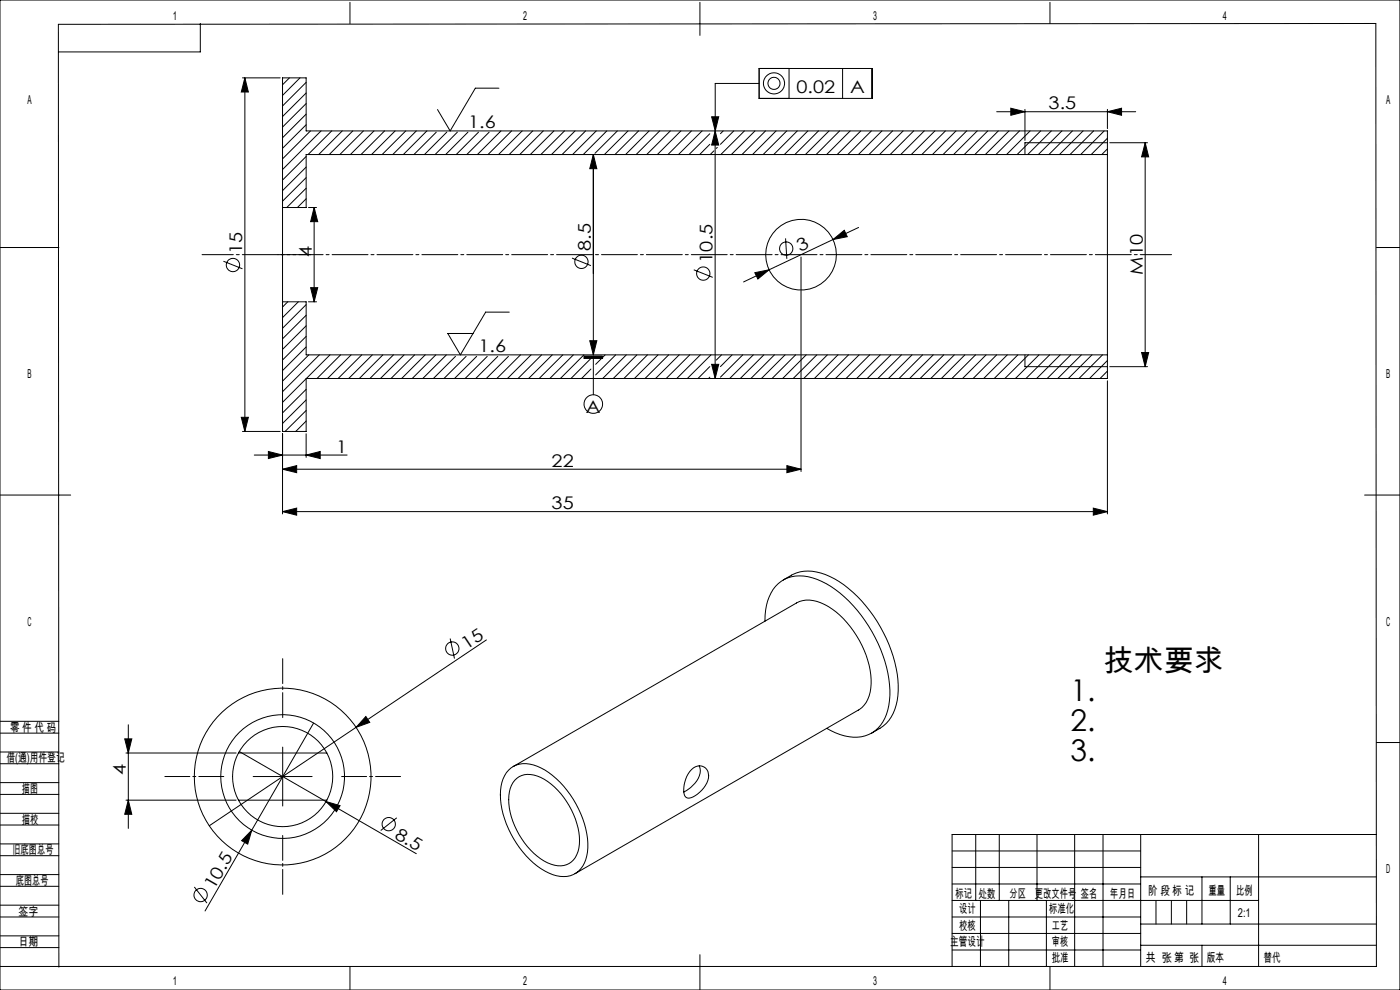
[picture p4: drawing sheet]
<svg xmlns="http://www.w3.org/2000/svg" width="594mm" height="420mm" viewBox="0 0 594 420" stroke-linecap="round" stroke-linejoin="round" font-family="sans-serif">
<g fill="none" stroke="#000" stroke-width=".42">
<path d="M0 0h594v420h-594zM85 10v12h-60M148.5 1v9M297 1v14M445.5 1v9M102.9 33h16M103.9 33l1.5 6h-3zM103.9 33v150M122.8 33l-2.9 3M127.3 33l-7.4 7.5M129.9 34.9l-10 10.1M129.9 39.5l-10 9.9"/>
<path d="M211.7 37.4h-10l-10.7 18.1-5.4-9M322.1 35.4h-18.6l-.1 125.2M322.1 29.1h48v12.7h-48zM334.8 29.1v12.7M357.5 29.1v12.7M129.9 43.9l-10 10M129.9 48.4l-10 10M129.9 52.9l-10 10M131.7 55.5l-11.8 11.9M136.2 55.5l-16.3 16.4M140.7 55.5l-10 10.1M145.2 55.5l-10 10.1"/>
<path d="M149.7 55.5l-10 10.1M154.2 55.5l-10 10.1M158.7 55.5l-10 10.1M163.2 55.5l-10 10.1M167.6 55.5l-9.9 10.1M172.2 55.5l-10.1 10.1M176.6 55.5l-9.9 10.1M181.1 55.5l-10 10.1M185.1 56.1l-9.5 9.5M189.5 56.1l-9.4 9.5M194.1 56.1l-9.5 9.5M198.5 56.1l-9.4 9.5"/>
<path d="M203 56.1l-9.4 9.5M207.5 56.1l-9.5 9.5M212 56.1l-9.4 9.5M212.5 55.5l-.4 .5M217.1 55.5l-10.1 10.1M221.5 55.5l-10 10.1M226 55.5l-10 10.1M230.5 55.5l-10 10.1M235 55.5l-10 10.1M239.5 55.5l-10 10.1M244 55.5l-10 10.1M248.5 55.5l-10 10.1"/>
<path d="M253 55.5l-10 10.1M257.5 55.5l-10 10.1M261.9 55.5l-9.5 9.5M266.5 55.5l-10.1 10.1M270.9 55.5l-10 10.1M275.4 55.5l-10 10.1M279.9 55.5l-10 10.1M284.4 55.5l-10 10.1M288.9 55.5l-10 10.1M293.4 55.5l-10 10.1M297.9 55.5l-10 10.1M301.2 56.7l-8.9 8.9"/>
<path d="M301.9 49.5h3l-1.4 6zM303.4 55.5l1.5 6h-3zM306.8 55.5l-1.1 1.2M311.3 55.5l-5.6 5.7M315.8 55.5l-10 10.1M320.3 55.5l-10 10.1M324.8 55.5l-10 10.1M329.3 55.5l-10 10.1M333.8 55.5l-10 10.1M338.3 55.5l-10 10.1M342.8 55.5l-10 10.1M347.3 55.5l-10 10.1"/>
<path d="M351.8 55.5l-10.1 10.1M356.2 55.5l-9.9 10.1M360.7 55.5l-10 10.1M365.2 55.5l-10 10.1M369.7 55.5l-10 10.1M374.2 55.5l-10 10.1M378.7 55.5l-10 10.1M383.2 55.5l-10 10.1M387.7 55.5l-10 10.1M392.1 55.5l-9.9 10.1M396.7 55.5l-10.1 10.1M401.1 55.5l-10 10.1"/>
<path d="M405.6 55.5l-10 10.1M410.1 55.5l-10 10.1M414.6 55.5l-10 10.1M419.1 55.5l-10 10.1M422.9 47.4h59M423.6 55.5l-10 10.1M428.1 55.5l-10 10.1M428.9 45.9l6 1.5-6 1.5zM432.6 55.5l-10 10.1M434.9 46.4v13.2M437.1 55.5l-10 10.1M441.5 55.5l-9.9 10.1"/>
<path d="M446.1 55.5l-10.1 10.1M450.5 55.5l-10 10.1M455 55.5l-10 10.1M459.5 55.5l-10 10.1M464 55.5l-10 10.1M468.5 55.5l-10 10.1M469.9 47.4l6-1.5v3zM469.9 58.6l-6.9 7M469.9 46.4v8.2M129.9 66.4l-10 10M129.9 70.9l-10 10M129.9 75.4l-10 10"/>
<path d="M129.9 79.9l-8.2 8.1M251.7 65.6l1.5 6h-3zM251.7 65.6v84.9M301.2 61.2l-4.3 4.4M302.9 64l-1.6 1.6M304.3 62.5l-.4 .5M469.9 63.2l-2.4 2.4M469.9 65.6v84.9M469.9 60.6h-35v5M469.9 65.6v-10.1h-340v-22.5h-10v55M469.9 65.6h-340v22.4h-10M470.9 60.6h16"/>
<path d="M485.9 60.6v95M485.9 60.6l1.5 6h-3zM119.9 88v40M129.9 84.3l-3.7 3.7M130.9 88h3.4M133.3 88l1.5 6h-3zM133.3 88v40M364.3 96.5l-38 18M0 105h25M94.8 110.8l8.1 3.2M242.7 109.5l8 3.2M294.4 114.5l8 3.2"/>
<path d="M320.3 115.7l6-1.2-4.7 3.9zM326.3 114.5l-10.8 5.1M333.3 101.1l.5 8.7M339.9 109v91M353.4 101.6l4.8-3.9 1.3 2.7zM584 105h10M119.9 128v55h10v-22.4h340v-10.1M119.9 128h10v22.5h340M122.1 128l-2.2 2.3M126.6 128l-6.7 6.7M129.9 129.2l-10 10.1M129.9 133.8l-10 9.9"/>
<path d="M129.9 138.2l-10 10M130.9 128h3.4M131.8 122h3l-1.5 6zM216.1 132.4h-10l-10.8 18.1-5.3-9h10.7M129.9 142.7l-10 10M129.9 147.2l-10 10M131 150.5l-11.1 11.2M135.5 150.5l-15.6 15.7M140 150.5l-10 10.1M144.5 150.5l-10 10.1M149 150.5l-10 10.1M153.5 150.5l-10 10.1"/>
<path d="M158 150.5l-10 10.1M162.5 150.5l-10 10.1M166.9 150.5l-9.9 10.1M171.4 150.5l-10 10.1M175.9 150.5l-10 10.1M180.4 150.5l-10 10.1M184.9 150.5l-10 10.1M189.4 150.6l-10 10M193.3 151.2l-9.4 9.4M197.8 151.2l-9.4 9.4M202.2 151.2l-9.3 9.4M206.7 151.2l-9.4 9.4"/>
<path d="M211.2 151.2l-9.3 9.4M215.7 151.2l-9.4 9.4M220.8 150.5l-10 10.1M225.3 150.5l-10 10.1M229.8 150.5l-10 10.1M234.3 150.5l-10 10.1M238.8 150.5l-10 10.1M243.3 150.5l-10 10.1M247.8 150.5l-10 10.1M247.8 151h7.9v1.1h-7.9zM250.2 144.6h3l-1.5 5.9zM250.7 152.1l-8.4 8.5"/>
<path d="M250.7 156.6l-3.9 4M251.7 152.1v15.4M251.8 151l-.6 .6M256.8 150.5l-4.1 4.1M261.2 150.5l-8.5 8.5M265.7 150.5l-10 10.1M270.2 150.5l-10 10.1M274.7 150.5l-10 10.1M279.2 150.5l-10 10.1M283.7 150.5l-10 10.1M288.2 150.5l-10 10.1M292.7 150.5l-10 10.1"/>
<path d="M297.1 150.5l-9.9 10.1M301.2 155.5l-5 5.1M301.7 150.5l-10.1 10.1M301.9 154.6h3l-1.5 6zM306.1 150.5l-2.2 2.3M310.6 150.5l-4.9 5M315.1 150.5l-9.4 9.5M319.6 150.5l-10 10.1M324.1 150.5l-10 10.1M328.6 150.5l-10 10.1M333.1 150.5l-10 10.1M337.6 150.5l-10 10.1"/>
<path d="M342.1 150.5l-10 10.1M346.6 150.5l-10 10.1M351 150.5l-10 10.1M355.5 150.5l-10 10.1M360 150.5l-10 10.1M364.5 150.5l-10 10.1M369 150.5l-10 10.1M373.5 150.5l-10 10.1M378 150.5l-10 10.1M382.5 150.5l-10 10.1M387 150.5l-10 10.1M391.4 150.5l-9.9 10.1"/>
<path d="M396 150.5l-10.1 10.1M400.4 150.5l-10 10.1M404.9 150.5l-10 10.1M409.4 150.5l-10 10.1M413.9 150.5l-10 10.1M418.4 150.5l-10 10.1M422.9 150.5l-10 10.1M427.4 150.5l-10 10.1M431.9 150.5l-10 10.1M434.9 150.5v5.1h35M436.4 150.5l-10 10.1M440.8 150.5l-10 10.1"/>
<path d="M445.3 150.5l-10 10.1M449.8 150.5l-10 10.1M454.3 150.5l-10 10.1M458.8 150.5l-10 10.1M463.3 150.5l-10 10.1M467.8 150.5l-10 10.1M469.9 152.9l-7.6 7.7M469.9 157.4l-3.1 3.2M470.9 155.6h16M484.4 149.6h3l-1.5 6zM102.4 177h3l-1.5 6zM129.9 160.7l-10 10"/>
<path d="M129.9 165.2l-10 10M129.9 169.7l-10 10M129.9 174.1l-8.9 8.9M129.9 178.6l-4.4 4.4M301.2 160l-.6 .6M469.9 161.6v56.4M102.9 183h16M107.9 193.1h39.4M113.9 191.5l6 1.6-6 1.4zM119.9 184v34M119.9 199.1l6-1.6v3zM119.9 199.1h220"/>
<path d="M129.9 193.1l6-1.6v3zM129.9 184v10M333.9 197.5l6 1.6-6 1.4zM0 210h30M119.9 217l6-1.4v3zM119.9 217h350M463.9 215.6l6 1.4-6 1.6zM579 210h15M332.3 246a17.6 17.6 0 0 1 19.8-1.4 54.9 54.9 0 0 1 25.1 28.8 40.1 40.1 0 0 1 2.5 27.6 16.7 16.7 0 0 1-9.9 10M191 270.9l1.8 8.5M206.4 271.5l-55.3 37.1M324.6 263.5a20.8 20.8 0 0 1 5.6-15.9 15.5 15.5 0 0 1 16.5-1.8 51.3 51.3 0 0 1 24.6 24.7 47.5 47.5 0 0 1 5.8 28.7 14.9 14.9 0 0 1-11.7 13.4 22.3 22.3 0 0 1-14.6-3.6"/>
<path d="M0 319h25M0 311h25M0 306h25M52.9 313.5h3l-1.5 6zM53.4 319.5h46.8M54.4 307.5v44M101.2 319.5h37.5M101.5 318.8l75.1 43.4M119.9 317v25M133.1 306.7l-46.1 79.8M151.1 308.6l-62.3 41.7M155.2 304l1.7 2.5-5.8 2.1z"/>
<path d="M584 315h10M0 324h25M0 337h25M0 332h25M53.4 339.5h46.8M54.4 339.5l1.5 6h-3zM101.2 339.5h37.5M107.4 329.4h25M215.8 326.8a10.5 10.5 0 0 1 12.2-1.7 38.8 38.8 0 0 1 20 24.4 22.6 22.6 0 0 1-.7 17.9 10 10 0 0 1-12.8 3.7 37.7 37.7 0 0 1-20.4-23.7 24.1 24.1 0 0 1 0-18.3zM217.7 325.2l120.2-69.4a11.9 11.9 0 0 1 11.9 .7 40.5 40.5 0 0 1 19.8 33.7 12.7 12.7 0 0 1-5.4 11.1l-120.2 69.3M218.4 331.1a8.7 8.7 0 0 1 11-1.3 32.4 32.4 0 0 1 16.4 28.5 8.6 8.6 0 0 1-9.2 9 23.2 23.2 0 0 1-15.3-11.5 27.2 27.2 0 0 1-4.8-21.2zM293.5 326.4a4.2 4.2 0 0 1 5.6-.8 4.2 4.2 0 0 1 1.2 5.5 11.9 11.9 0 0 1-8.4 7.5 2.85 2.85 0 0 1-1.8-3.5 13 13 0 0 1 3.4-8.7z"/>
<path d="M296.7 324.9a6.7 6.7 0 0 1-1.9 7.4l-1.7 1.7-3 2M0 350h25M0 345h25M0 358h25M106.8 352.2l-1.7 5.9-2.6-1.5zM138.3 340.1l6 1.7-1.5 2.6zM168.3 346.9l-6.8 5.4M414 354v28M424 354v28M440 354v28M456 354v56M468 354v56"/>
<path d="M484 354v56M534 354v56M584 354h-180v56M0 363h25M0 376h25M0 371h25M82.4 376.3l5.4 6.8M404 361h80M404 368h80M404 375h80M484 372h100M510 372v20"/>
<path d="M522 372v20M0 389h25M0 384h25M0 397h25M404 389h80M404 382h130M404 396h80M416 382v28M428 382v28M444 382v28M484 392h100M490.5 382v10"/>
<path d="M497 382v10M503.5 382v10M0 402h25M0 410h584l-.3-400-558.9 .3 .2 400M148.5 410v10M297 405v15M404 403h80M445.5 410v10M484 401h100M510 401v9"/>
<circle cx="328.4" cy="35.4" r="2.56"/>
<circle cx="328.4" cy="35.4" r="4.5"/>
<circle cx="98.8" cy="112.4" r="2.82"/>
<circle cx="246.7" cy="111.1" r="2.82"/>
<circle cx="298.4" cy="116.1" r="2.82"/>
<circle cx="333.6" cy="105.5" r="2.81"/>
<circle cx="339.9" cy="108" r="15"/>
<circle cx="251.7" cy="171.4" r="3.9"/>
<circle cx="191.9" cy="275.1" r="2.83"/>
<circle cx="119.9" cy="329.4" r="26.2"/>
<circle cx="119.9" cy="329.4" r="21.3"/>
<circle cx="119.9" cy="329.5" r="37.5"/>
<circle cx="164.9" cy="349.7" r="2.83"/>
<circle cx="85.1" cy="379.7" r="2.82"/>
</g>
<path d="M119.9 304.4v-25M94.9 329.4h-25M144.9 329.4h25M119.9 354.4v25" fill="none" stroke="#000" stroke-width=".42" stroke-dasharray="15.2 1.3 1.3 1.3" stroke-dashoffset="4.6"/>
<path d="M85.7 108h411.4" fill="none" stroke="#000" stroke-width=".42" stroke-dasharray="15.2 1.3 1.3 1.3" stroke-dashoffset="2"/>
<path d="M131.9 108h-14" fill="none" stroke="#000" stroke-width=".42" stroke-dasharray="15.2 1.3 1.3 1.3" stroke-dashoffset="10.1"/>
<g fill="#000">
<path d="M155.2 304l1.7 2.5-5.8 2.1zM106.8 352.2l-1.7 5.9-2.6-1.5zM138.3 340.1l6 1.7-1.5 2.6z"/>
<path d="M103.9 33l1.5 6h-3zM102.4 177h3l-1.5 6z"/>
<path d="M301.9 49.5h3l-1.4 6zM247.8 151h7.9v1.1h-7.9z"/>
<path d="M428.9 45.9l6 1.5-6 1.5zM469.9 47.4l6-1.5v3z"/>
<path d="M485.9 60.6l1.5 6h-3zM484.4 149.6h3l-1.5 6z"/>
<path d="M353.4 101.6l6.1-1.2-1.3-2.7zM320.3 115.7l1.3 2.7 4.7-3.9z"/>
<path d="M250.2 144.6h3l-1.5 5.9zM251.7 65.6l1.5 6h-3zM131.8 122h3l-1.5 6zM133.3 88l1.5 6h-3zM301.9 154.6h3l-1.5 6zM303.4 55.5l1.5 6h-3zM54.4 339.5l1.5 6h-3zM52.9 313.5h3l-1.5 6z"/>
<path d="M113.9 191.5l6 1.6-6 1.4zM129.9 193.1l6-1.6v3z"/>
<path d="M333.9 197.5l6 1.6-6 1.4zM119.9 199.1l6-1.6v3zM463.9 215.6l6 1.4-6 1.6zM119.9 217l6-1.4v3z"/>
</g>
<g font-size="12.7">
<text x="468.4" y="284.7">技术要求</text>
<text x="454.2" y="297.4">1.</text>
<text x="454.2" y="310.1">2.</text>
<text x="454.2" y="322.8">3.</text>
</g>
<g font-size="7.4">
<text x="338" y="39.4">0.02</text>
<text x="360.7" y="39.4">A</text>
<text x="444.9" y="46.3">3.5</text>
<text x="198.6" y="54.5">1.6</text>
<text x="102.8" y="107.8" transform="rotate(-90 102.8 107.8)">15</text>
<text x="250.6" y="106.4" transform="rotate(-90 250.6 106.4)">8.5</text>
<text x="339.5" y="107" transform="rotate(-25 339.5 107)">3</text>
<text x="132.3" y="109" transform="rotate(-90 132.3 109)">4</text>
<text x="302.3" y="111.4" transform="rotate(-90 302.3 111.4)">10.5</text>
<text x="484.9" y="116.6" transform="rotate(-90 484.9 116.6)">M10</text>
<text x="203" y="149.5">1.6</text>
<text x="248.6" y="175.4">A</text>
<text x="142.6" y="192">1</text>
<text x="234" y="198">22</text>
<text x="234" y="216">35</text>
<text x="198" y="275.8" transform="rotate(-34 198 275.8)">15</text>
<text x="53.4" y="328.6" transform="rotate(-90 53.4 328.6)">4</text>
<text x="167" y="355.3" transform="rotate(30 167 355.3)">8.5</text>
<text x="90.8" y="377.6" transform="rotate(-60 90.8 377.6)">10.5</text>
</g>
<g font-size="5.2">
<text x="73.3" y="8.5">1</text>
<text x="221.9" y="8.5">2</text>
<text x="370.4" y="8.5">3</text>
<text x="518.9" y="8.5">4</text>
<text x="11.6" y="44.2">A</text>
<text x="588.1" y="44.2">A</text>
<text x="11.6" y="160.5">B</text>
<text x="588.1" y="160.5">B</text>
<text x="11.6" y="265.5">C</text>
<text x="588.1" y="265.5">C</text>
<text x="4.3" y="310.4">零 件 代 码</text>
<text x="2.7" y="323.4">借(通)用件登记</text>
<text x="9.3" y="336.5">描图</text>
<text x="9.2" y="349.6">描校</text>
<text x="5.3" y="362.4">旧底图总号</text>
<text x="588.1" y="370.5">D</text>
<text x="6.8" y="375.5">底图总号</text>
<text x="405.4" y="381">标记</text>
<text x="415.3" y="381">处数</text>
<text x="428.4" y="381">分区</text>
<text x="439.1" y="381">更改文件号</text>
<text x="458.6" y="381">签名</text>
<text x="470.9" y="381">年月日</text>
<text x="487.2" y="379.7">阶 段 标 记</text>
<text x="512.7" y="379.7">重量</text>
<text x="524.6" y="379.7">比例</text>
<text x="7.9" y="388.4">签字</text>
<text x="407" y="387.4">设计</text>
<text x="445.1" y="387.5">标准化</text>
<text x="407" y="394.4">校核</text>
<text x="446.3" y="394.4">工艺</text>
<text x="7.9" y="401.4">日期</text>
<text x="403.2" y="401.4">主管设计</text>
<text x="446.3" y="401.3">审核</text>
<text x="446.3" y="408.3">批准</text>
<text x="486.1" y="408.3">共 张第 张</text>
<text x="512" y="408.3">版本</text>
<text x="73.3" y="418">1</text>
<text x="221.9" y="418">2</text>
<text x="370.4" y="418">3</text>
<text x="518.9" y="418">4</text>
</g>
<g font-size="5.2" fill="#0a0605">
<text x="525.2" y="389">2:1</text>
<text x="536.1" y="408.3">替代</text>
</g>
</svg>
